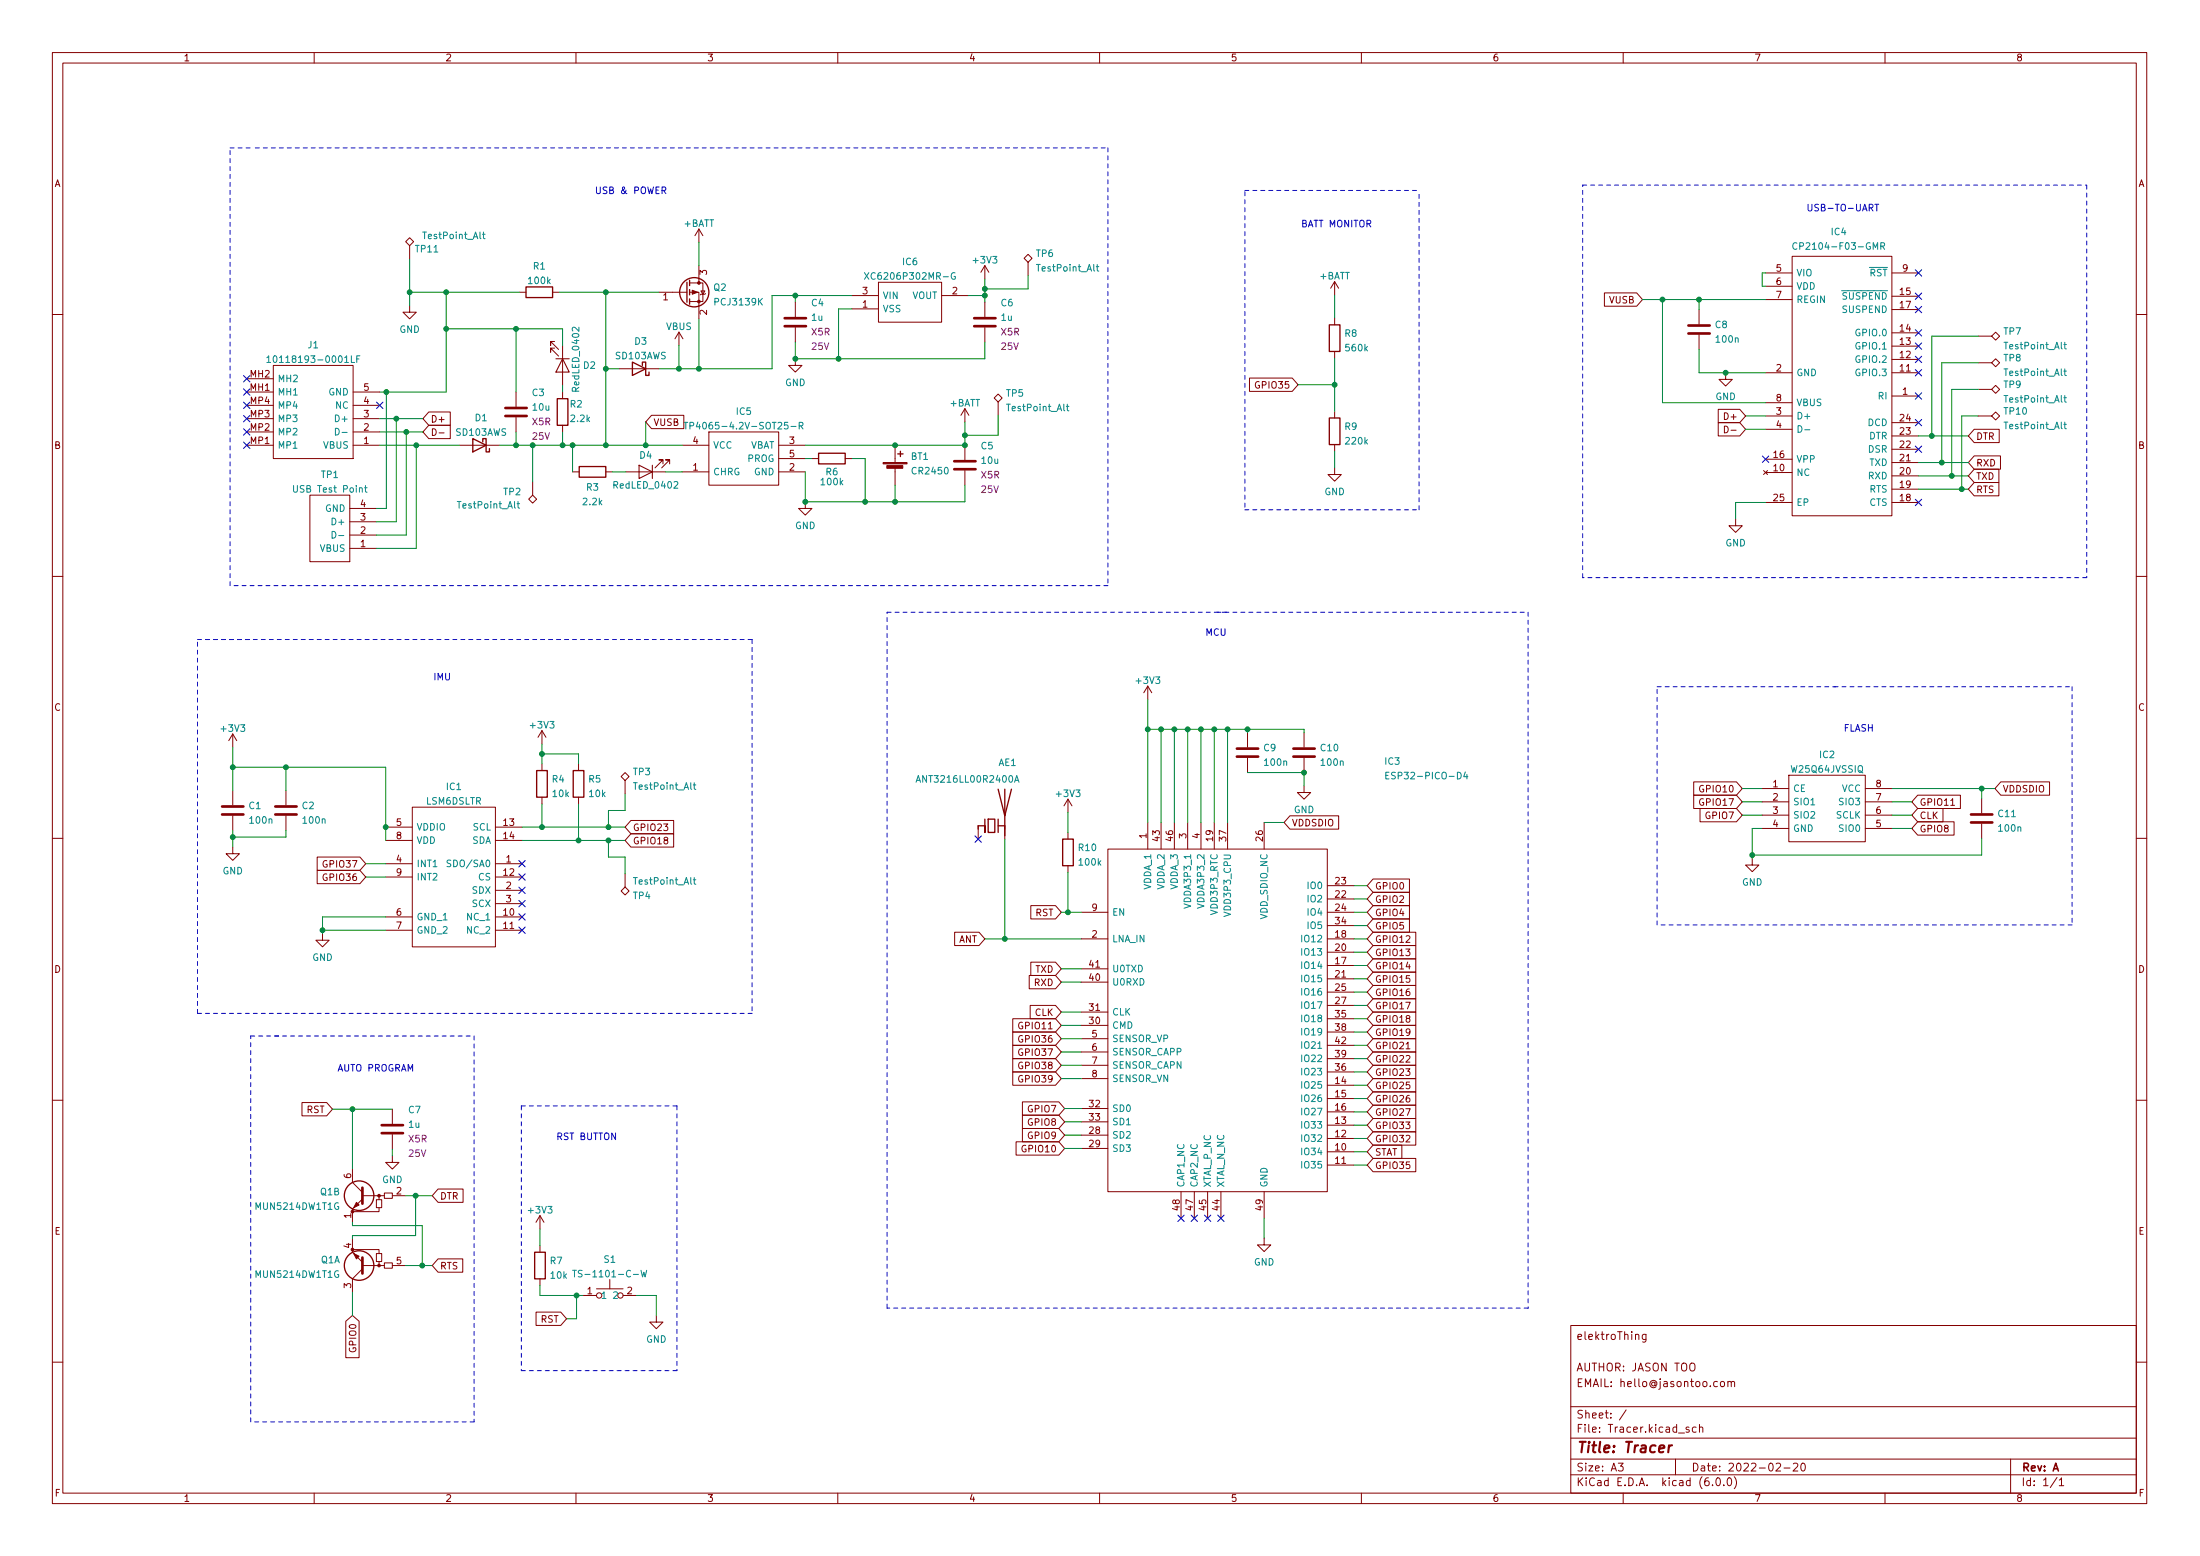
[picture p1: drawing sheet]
<svg xmlns="http://www.w3.org/2000/svg" width="420mm" height="297mm" viewBox="0 0 420 297" stroke-linecap="round" stroke-linejoin="round" font-family="sans-serif">
<g fill="none" stroke="#840000" stroke-width=".19">
<path d="M10 10h400v277h-400zM12 12h396v273h-396zM60 10v2M110 10v2M160 10v2M210 10v2M260 10v2M310 10v2M360 10v2M77.5 46.1l.7-.7 .8 .7-.8 .8zM78.2 58.3v1.3h1.3l-1.3 1.3-1.2-1.3h1.2M78.2 46.9v2.5"/>
<path d="M99.2 55.8h1.3M105.5 55.8h1.3M125.9 55.8h5.3M131.7 55.8h1.8v5.1M131.7 54h2.5v3.6h-2.5M133.5 43.7l-.8 1.3M133.5 43.7v2.6M133.5 50.7v3.3M133.5 43.7l.7 1.3M133.9 55.5h.7l-.4 .7zM134.7 56l-1 .3M151.9 57.7v2.8"/>
<path d="M162.7 59h5.1M162.7 56.4h5.1M167.8 53.9h12v7.6h-12zM179.8 56.4h5.1M188.1 50.7v2.5M188.1 57.7v2.8M188.1 50.7l-.8 1.3M188.1 50.7l.7 1.3M195.6 49.3l.7-.7 .8 .7-.8 .8zM196.3 50.1v2.5M254.9 53.8l-.8 1.2M254.9 53.8v2.5"/>
<path d="M254.9 53.8l.8 1.2M306.4 55.9h6.2l1.1 1.3-1.1 1.3h-6.2zM324.5 59.1v2.8M337.2 52.1h5.1M337.2 54.6h5.1M337.2 57.2h5.1M342.3 48.9h19v49.6h-19zM361.3 56.6h5.1M361.3 59.1h5.1M361.3 52.1h5.1M10 60h2M47.1 79.9h5.1"/>
<path d="M47.1 77.4h5.1M47.1 74.8h5.1M47.1 72.3h5.1M52.2 69.8h15.2v17.7h-15.2zM67.4 79.9h5.1M67.4 77.4h5.1M67.4 74.8h5.1M81.9 78.6h4.1v2.6h-4.1l-1.1-1.3zM98.6 74.8v2.8M98.6 79.7v2.8M105.9 65.2h-.7v.7v-.7l1.5 1.5M105.9 66.5h-.7v.7v-.7l1.5 1.5"/>
<path d="M107.4 65.9v7.7M107.4 74.8v1.3M118.2 70.4h7.7M124.4 79.3h6.2v2.5h-6.2l-1.1-1.2zM129.7 63.4l-.8 1.3M129.7 63.4v2.5M129.7 63.4l.7 1.3M151.9 68.5v1.3h1.3l-1.3 1.2-1.3-1.2h1.3M151.9 62.5v2.8M184.3 78v2.6M184.3 78l-.8 1.3M184.3 78l.7 1.3"/>
<path d="M188.1 62.5v2.8M190.6 75.2l.8 .8-.8 .7-.7-.7zM190.6 76.7v2.6M238.6 72.2h8.2l1.1 1.2-1.1 1.3h-8.2zM254.9 60.7v1.3M254.9 67.1v1.3M254.9 78.5v1.3M324.5 63.9v2.8M328.2 78.1h4.1l1.1 1.3-1.1 1.3h-4.1zM329.6 71.2v1.2h1.2l-1.2 1.3-1.3-1.3h1.3M337.2 71.2h5.1M337.2 79.4h5.1"/>
<path d="M337.2 76.9h5.1M361.3 75.6h5.1M361.3 71.2h5.1M361.3 68.6h5.1M361.3 66.1h5.1M361.3 63.5h5.1M377.8 79.4h2.6M377.8 69.3h2.6M377.8 64.2h2.6M377.8 74.3h2.6M381.1 68.5l.8 .8-.8 .7-.7-.7zM381.1 78.6l.8 .8-.8 .8-.7-.8z"/>
<path d="M381.1 63.4l.8 .8-.8 .7-.7-.7zM381.1 73.6l.8 .7-.8 .8-.7-.8zM408 60h2M47.1 85h5.1M47.1 82.5h5.1M59.2 94.5h7.6v12.7h-7.6zM66.8 99.6h5.1M66.8 97.1h5.1M67.4 85h5.1M67.4 82.5h5.1M81.9 81.2h4.1v2.5h-4.1l-1.1-1.2zM82.6 81.9a.64 .64 0 0 1 .7 .6 .64 .64 0 0 1-.7 .6z"/>
<path d="M83.8 82.6h1M87.8 85h7.6M101.7 94.5l.8 .8-.8 .7-.7-.7zM101.7 92v2.5M107.4 81.2v1.3M109.3 90.1h1.3M115.7 90.1h1.3M119.5 90.1h7.6M126.6 88.6v-.8h-.7h.7l-1.5 1.5M127.9 88.6v-.8h-.8h.8l-1.5 1.5M130.3 90.1h5.1M130.3 85h5.1"/>
<path d="M135.4 82.5h13.3v10.1h-13.3zM148.7 90.1h5.1M148.7 85h5.1M148.7 87.5h5.1M153.8 95.8v1.3h1.3l-1.3 1.2-1.3-1.2h1.3M155.1 87.5h1.2M161.4 87.5h1.3M170.9 85v3.3M170.9 89.3v3.3M184.3 85v2.8M184.3 89.8v2.8M254.9 89.3v1.3h1.3l-1.3 1.3-1.3-1.3h1.3"/>
<path d="M254.9 84.9v1.2M328.2 80.7h4.1l1.1 1.3-1.1 1.2h-4.1zM329.3 81.3a.64 .64 0 0 1 .8 .7 .64 .64 0 0 1-.8 .6zM330.6 82.1h1M331.5 99.1v1.3h1.2l-1.2 1.2-1.3-1.2h1.3M336.8 89.8l.8 .8M337.2 90.2h5.1M337.2 87.7h5.1M337.2 95.9h5.1M337.2 82h5.1M337.6 89.8l-.8 .8M361.3 95.9h5.1"/>
<path d="M361.3 93.4h5.1M361.3 90.8h5.1M361.3 88.3h5.1M361.3 85.8h5.1M361.3 83.2h5.1M361.3 80.7h5.1M377 92.1h4.7v2.6h-4.7l-1.1-1.3zM377 87h5.1v2.6h-5.1l-1.1-1.3zM377 89.6h4.7v2.5h-4.7l-1.1-1.3zM377 82h4.8v2.5h-4.8l-1.1-1.3zM10 110h2M66.8 104.7h5.1"/>
<path d="M66.8 102.1h5.1M408 110h2M103.5 139.5v2.5M103.5 139.5l-.8 1.3M103.5 139.5l.8 1.3M219.2 131l-.8 1.2M219.2 131v2.5M219.2 131l.8 1.2M238.3 139.9v2.8M249 139.9v2.8M44.4 140.1v2.6M44.4 150.9v2.8"/>
<path d="M44.4 155.7v2.8M44.4 140.1l-.7 1.3M44.4 140.1l.8 1.3M54.6 150.9v2.8M54.6 155.7v2.8M73.7 157.9h5M78.7 154.1h15.9v26.7h-15.9zM94.6 157.9h5.1M103.5 145.8v1.3M103.5 152.2v1.3M110.5 145.8v1.3M110.5 152.2v1.3"/>
<path d="M118.6 148.2l.8-.7 .7 .7-.7 .8zM119.4 149v2.5M120.5 159.2h8.2v2.5h-8.2l-1.1-1.3zM120.5 156.6h8.2v2.6h-8.2l-1.1-1.3zM186.8 157.6v2.6M191.9 157.6v2.6M204 152.6l-.8 1.2M204 152.6v2.5M204 158.9v1.3M204 152.6l.7 1.2M219.2 157v5.1M221.7 157v5.1"/>
<path d="M224.3 157v5.1M226.8 157v5.1M229.4 157v5.1M231.9 157v5.1M234.4 157v5.1M238.3 144.7v2.8M241.4 157v5.1M246.3 155.7h9.4v2.6h-9.4l-1.1-1.3zM249 150v1.3h1.3l-1.3 1.3-1.2-1.3h1.2M249 144.7v2.8M323.5 151.8h8.1l1.1 1.3-1.1 1.2h-8.1zM323.5 149.3h8.1l1.1 1.2-1.1 1.3h-8.1z"/>
<path d="M324.7 154.3h6.9l1.1 1.3-1.1 1.3h-6.9zM336.5 150.5h5.1M336.5 153.1h5.1M336.5 155.6h5.1M336.5 158.2h5.1M341.6 148h14.6v12.7h-14.6zM356.2 150.5h5.1M356.2 153.1h5.1M356.2 155.6h5.1M356.2 158.2h5.1M366.2 151.8h8.2v2.5h-8.2l-1.1-1.2zM366.2 156.9h7v2.5h-7l-1.1-1.2z"/>
<path d="M366.2 154.3h4.9v2.6h-4.9l-1.1-1.3zM372.6 153.7h.7M378.5 152.4v2.8M378.5 157.3v2.8M382.1 149.3h9.3v2.5h-9.3l-1.1-1.3zM10 160h2M44.4 161.7v1.3h1.3l-1.3 1.2-1.2-1.2h1.2M60.6 166.2h8.1l1.1 1.2-1.1 1.3h-8.1zM60.6 163.6h8.1l1.1 1.3-1.1 1.3h-8.1zM61.6 178.2v1.3h1.3l-1.3 1.3-1.3-1.3h1.3M73.7 164.9h5M73.7 175h5"/>
<path d="M73.7 177.6h5M73.7 167.4h5M73.7 160.4h5M94.6 164.9h5.1M94.6 175h5.1M94.6 177.6h5.1M94.6 167.4h5.1M94.6 160.4h5.1M94.6 170h5.1M94.6 172.5h5.1M118.6 170.1l.8-.8 .7 .8-.7 .8zM119.4 166.8v2.5"/>
<path d="M182.3 178h4.7l1.1 1.2-1.1 1.3h-4.7zM196.9 172.9h4.7l1.1 1.3-1.1 1.2h-4.7zM204 165.3v1.2M206.5 179.2h5.1M206.5 174.2h5.1M211.6 162.1h41.9v65.4h-41.9zM253.5 179.2h5.1M253.5 171.6h5.1M253.5 169.1h5.1M253.5 174.2h5.1M253.5 176.7h5.1M262.2 172.9h7v2.5h-7l-1.1-1.2z"/>
<path d="M262.2 178h8.2v2.5h-8.2l-1.1-1.3zM262.2 170.3h7v2.6h-7l-1.1-1.3zM262.2 175.4h7v2.6h-7l-1.1-1.3zM262.2 167.8h7v2.5h-7l-1.1-1.2zM334.6 163.9v1.2h1.3l-1.3 1.3-1.2-1.3h1.2M408 160h2M193.4 199.6h8.2l1.1 1.2-1.1 1.3h-8.2zM193.4 197h8.2l1.1 1.3-1.1 1.3h-8.2zM193.4 194.5h8.2l1.1 1.2-1.1 1.3h-8.2zM196.6 186.2h5l1.1 1.3-1.1 1.3h-5zM196.7 191.9h4.9l1.1 1.3-1.1 1.3h-4.9zM196.9 183.7h4.7l1.1 1.2-1.1 1.3h-4.7z"/>
<path d="M206.5 195.7h5.1M206.5 193.2h5.1M206.5 187.5h5.1M206.5 184.9h5.1M206.5 198.3h5.1M253.5 184.3h5.1M253.5 181.8h5.1M253.5 186.9h5.1M253.5 189.4h5.1M253.5 191.9h5.1M253.5 194.5h5.1M253.5 197h5.1"/>
<path d="M253.5 199.6h5.1M262.2 195.7h8.2v2.6h-8.2l-1.1-1.3zM262.2 198.3h8.2v2.5h-8.2l-1.1-1.2zM262.2 185.6h8.2v2.5h-8.2l-1.1-1.2zM262.2 183h8.2v2.6h-8.2l-1.1-1.3zM262.2 188.1h8.2v2.6h-8.2l-1.1-1.3zM262.2 180.5h8.2v2.5h-8.2l-1.1-1.2zM262.2 193.2h8.2v2.5h-8.2l-1.1-1.2zM262.2 190.7h8.2v2.5h-8.2l-1.1-1.3zM10 210h2M57.7 210.5h4.7l1.1 1.2-1.1 1.3h-4.7zM74.9 211.7v2.8"/>
<path d="M74.9 216.6v2.8M193.4 204.6h8.2l1.1 1.3-1.1 1.3h-8.2zM193.4 202.1h8.2l1.1 1.3-1.1 1.2h-8.2zM194.1 218h8.1l1.1 1.2-1.1 1.3h-8.1zM195.3 210.3h6.9l1.1 1.3-1.1 1.3h-6.9zM195.3 215.4h6.9l1.1 1.3-1.1 1.3h-6.9zM195.3 212.9h6.9l1.1 1.3-1.1 1.2h-6.9zM206.5 216.7h5.1M206.5 219.2h5.1M206.5 211.6h5.1M206.5 214.2h5.1M206.5 200.8h5.1"/>
<path d="M206.5 203.4h5.1M206.5 205.9h5.1M253.5 219.9h5.1M253.5 217.3h5.1M253.5 214.8h5.1M253.5 207.2h5.1M253.5 209.7h5.1M253.5 212.3h5.1M253.5 204.6h5.1M253.5 202.1h5.1M262.2 211h8.2v2.5h-8.2l-1.1-1.2zM262.2 208.4h8.2v2.6h-8.2l-1.1-1.3z"/>
<path d="M262.2 216.1h8.2v2.5h-8.2l-1.1-1.3zM262.2 205.9h8.2v2.5h-8.2l-1.1-1.2zM262.2 218.6h5.5v2.5h-5.5l-1.1-1.2zM262.2 200.8h8.2v2.6h-8.2l-1.1-1.3zM262.2 203.4h8.2v2.5h-8.2l-1.1-1.3zM262.2 213.5h8.2v2.6h-8.2l-1.1-1.3zM268.5 200.2h.8M408 210h2M67.3 238.5h5.1v.8M67.3 236.5v2.6l1.9 1.9M67.3 223.2v2.5l1.9 1.9M69.2 228.9l-1.9 1.9v2.5"/>
<path d="M69.3 228.3h4.1M71.9 239.3h1v1.5h-1zM71.9 229h1v1.5h-1zM72.4 230.5v.8h-5.1M72.4 228.3v.7M73.4 227.7h1.5v1.1h-1.5zM74.9 220.6v1.3h1.3l-1.3 1.3-1.2-1.3h1.2M74.9 228.3h2.6M83.7 227h4.7v2.5h-4.7l-1.2-1.2zM103.1 232.1l-.7 1.2M103.1 232.1v2.5M103.1 237.8v1.3"/>
<path d="M103.1 232.1l.8 1.2M225.6 227.5v5.1M228.1 227.5v5.1M230.6 227.5v5.1M233.2 227.5v5.1M241.4 236.4v1.3h1.3l-1.3 1.2-1.2-1.2h1.2M241.4 227.5v5.1M253.5 222.4h5.1M262.2 221.1h8.2v2.6h-8.2l-1.1-1.3zM66 252.2l1.3-1.1 1.3 1.1v7h-2.6zM69.2 242.2l-1.9 1.9v2.6M69.3 241.6h4.1"/>
<path d="M72.4 240.8v.8M73.4 241.1h1.5v1h-1.5zM74.9 241.6h2.6M83.7 240.3h4.7v2.6h-4.7l-1.2-1.3zM102.4 250.5h4.7l1.1 1.3-1.1 1.2h-4.7zM103.1 244.1v1.3M111.4 247.3h2.5M113.9 246h5.1M116.5 244.3v1.7M119 247.3h2.5M125.3 251.1v1.3h1.3l-1.3 1.3-1.2-1.3h1.2M300 253h108v32h-108z"/>
<path d="M314.4 254.7v1.2l-.3 .3-.4-.1M314.4 254.8l-.5-.1-.3 .3 .2 .6h.6M10 260h2M300 278.5h108M300 274.5h108M300 268.5h108M309.1 279.3h.9l-.5 .6 .4 .1v.7l-.2 .1-.6-.1M310.6 269.1l-1.3 2M320 278.5v3M322.6 272.5l-.4-.1-.2 .2 .1 .2 .5 .2v.3h-.6M322.9 260.3a.5 .5 0 0 1 .5 0 .5 .5 0 0 1 .3 .4v.5a.5 .5 0 0 1-.5 .5 .5 .5 0 0 1-.5-.5v-.5zM323.9 272.5l-.4-.1-.3 .3 .2 .6h.5"/>
<path d="M324.6 272.6l.2-.2 .3 .1 .1 .9M324.6 271.9v1.5M328 263.8l-.4-.1-.3 .3 .1 .6h.6M328.6 263.9l.3-.2 .4 .2 .1 .5-.2 .2-.3 .1-.3-.1zM330 263.9l.2-.2 .4 .1v.9M330 263.7v1M330.6 263.9l.3-.2 .3 .1 .1 .9M339.2 279.5l.6-.2 .2 .2 .1 .2-1 1.1h1M342.5 279.5l.6-.2 .2 .2 .1 .2-1 1.1h1M344.1 279.4l.2-.1a.8 .8 0 0 1 .5 .8 .8 .8 0 0 1-.5 .7 .99 .99 0 0 1-.2-1.4zM384 278.5v6.5M408 260h2"/>
<path d="M60 285v2M110 285v2M160 285v2M210 285v2M260 285v2M300 281.5h108M310 285v2M327.1 283.5v.1M327.9 282.2l.2-.1a.8 .8 0 0 1 .5 .8 .8 .8 0 0 1-.5 .7 1 1 0 0 1-.2-1.4zM329.2 283.5v.1M330.1 282.2l.1-.1a.8 .8 0 0 1 .5 .8 .8 .8 0 0 1-.5 .7 1 1 0 0 1-.1-1.4zM331.2 281.9a1.72 1.72 0 0 1 0 2.3"/>
<path d="M340.7 280.2h1.2M360 285v2M392.9 282l-1.3 2M393.3 282.5l.4-.4v1.5M393.3 283.6h.8"/>
<circle cx="114.4" cy="247.3" r=".51"/>
<circle cx="118.5" cy="247.3" r=".51"/>
</g>
<path d="M318.8 275.9l-.2 1.3M319.3 275.9l-.4 .1-.2 .3" fill="none" stroke="#840000" stroke-width=".4"/>
<g fill="none" stroke="#840000" stroke-width=".51">
<path d="M96.5 79.4h4.1M96.5 77.9h4.1M149.9 62.3h4M149.9 60.7h4M186.1 62.3h4M186.1 60.7h4M322.5 63.7h4M322.5 62.1h4M182.2 89.6h4.1M182.2 88h4.1M42.4 155.5h4.1M42.4 154h4.1"/>
<path d="M52.6 155.5h4M52.6 154h4M236.2 144.4h4.1M236.2 142.9h4.1M247 144.4h4.1M247 142.9h4.1M376.4 157h4.1M376.4 155.5h4.1M72.9 216.3h4.1M72.9 214.8h4.1M69.2 226.7v3.1M69.2 240.1v3"/>
</g>
<g fill="none" stroke="#840000" stroke-width=".25">
<path d="M100.5 54.8h5v2h-5zM131.2 53.9v3.8M131.7 53.5v1M131.7 55.3v1M131.7 57.1v1M106.4 76.1h2.1v5.1h-2.1zM120.8 69.1l2.5 1.3-2.5 1.3zM122.7 69.8v-.7h.6v2.6h.7v-.7M253.9 62h2v5.1h-2zM253.9 79.8h2v5.1h-2zM90.3 83.7l2.5 1.3-2.5 1.3zM92.2 84.4v-.7h.6v2.6h.7v-.7"/>
<path d="M110.6 89.1h5.1v2h-5.1zM156.3 86.5h5.1v2.1h-5.1zM171.4 86.7h1.1M172 86.1v1.1M102.5 147.1h2v5.1h-2zM109.5 147.1h2v5.1h-2zM188.1 156.4v2.5v-1.3h-1.3v.7M188.7 156.4h1.3v2.5h-1.3zM190.6 150.7l1.3 5 1.3-5M190.6 157.6h1.3M190.6 156.4v2.5M191.9 150.7v8.8"/>
<path d="M202.9 160.2h2.1v5.1h-2.1zM102.1 239.1h2v5h-2z"/>
<circle cx="132.6" cy="55.8" r="2.79"/>
<circle cx="68.6" cy="228.3" r="2.82"/>
<circle cx="68.6" cy="241.6" r="2.82"/>
</g>
<g fill="none" stroke="#008484" stroke-width=".19">
<path d="M92.2 44.7h.4M92.3 44.3v1.1l.3 .2M165.1 52l.8 1.3M165.9 52l-.8 1.3M182.4 52.1a.59 .59 0 0 0-.7 .6 .59 .59 0 0 0 .7 .6v-.5h-.2M209.4 50.9h.5M209.6 50.5v1.1l.3 .2M343.2 46.5a.6 .6 0 0 0-.9 .4 .6 .6 0 0 0 .6 .7l.3-.1M359.2 47l.6-.1 .1-.1v-.3l-.7-.2v1.3M359.5 47l.4 .6M51 68.3l.3-.4v1.3M51 69.2h.7"/>
<path d="M67.1 67.9v1.3h.6M68.1 68.5h.5M68.7 67.9h-.6v1.3M203.7 77.6h.4M203.8 77.2v1l.3 .2M394.2 70.8h.4M394.2 65.8h.4M394.2 75.9h.4M394.3 70.4v1.1l.3 .2M394.3 65.3v1.1l.3 .2M394.3 75.5v1.1l.3 .2M56.1 92.7v1l.2 .3h.3l.2-.3v-1"/>
<path d="M64.1 81.8a.64 .64 0 0 1 .7 .6 .64 .64 0 0 1-.7 .6zM65.3 82.6h1M69.6 93.1h.5M69.8 92.7v1.1l.3 .2M98.8 96.2h.4M98.9 95.7v1.1l.3 .2M130.6 80.6h.7M131 80.6v1.3M131.8 81.3l.6-.1 .1-.2-.1-.3-.6-.1v1.3M151.1 81.4h.9M152.6 81.3l.6-.1 .2-.2-.1-.3-.7-.1v1.3M152.9 81.3l.5 .6"/>
<path d="M343.4 81.3a.64 .64 0 0 1 .7 .6 .64 .64 0 0 1-.7 .6zM344.7 82h.9M394.2 81h.4M394.3 80.6v1.1l.3 .2M63.4 101.4a.64 .64 0 0 1 .8 .7 .64 .64 0 0 1-.8 .6zM64.7 102.2h1M132.4 149.8h.5M132.6 149.4v1.1l.3 .2M175 149.3l.4-1.2 .4 1.2M175.1 149h.6M193.8 149.3l.4-1.2 .4 1.2M193.9 149h.6"/>
<path d="M264.7 148h.4M265.3 147.4h-.6v1.3h.6M279.8 147.4l-.3 .9h.8M280.2 147.8v.9M86.1 164.2h-.5l-.2 .1v.4l.6 .2 .1 .3-.2 .3-.5-.1M132.4 168h.5M132.6 167.5v1.1l.3 .2M109.4 242.5h.7M109.7 242.5v1.3M122.4 242.5l.3 1.3 .3-.9 .2 .9 .3-1.3"/>
</g>
<g fill="#840000" stroke="#840000" stroke-width=".19">
<path d="M67.6 239.3l1 .5-.5 .5z"/>
<path d="M68.1 229.5l.5 .5-1 .5z"/>
<path d="M132.2 55.4l1 .4-1 .4z"/>
<path d="M168.7 88.3h4.5v.3h-4.5z"/>
<path d="M169.4 88.9h3v.5h-3z"/>
<circle cx="72.4" cy="241.6" r=".25"/>
<circle cx="72.4" cy="228.3" r=".25"/>
<circle cx="67.3" cy="231.3" r=".25"/>
<circle cx="133.5" cy="57.6" r=".25"/>
<circle cx="133.5" cy="54" r=".25"/>
</g>
<path d="M106.2 68.5h2.5M107.4 68.5l1.3 2.5h-2.5zM122 88.8l2.6 1.3-2.6 1.2zM124.6 88.8v2.5" fill="none" stroke="#840000" stroke-width=".2"/>
<path d="M126.4 36.4l.6-.1 .2-.2-.1-.3-.7-.1v1.3M126.7 36.4l.5 .6M357 39.7l.6-.1 .1-.2-.1-.3-.6-.1v1.3M357.3 39.7l.4 .6M358.1 39h.7M358.4 39v1.3" fill="none" stroke="#0000c2" stroke-width=".19"/>
<g fill="none" stroke="#0000c2" stroke-width=".19" stroke-dasharray=".8 .8">
<path d="M43.9 28.2h4.6M48.8 28.2h162.8M211.6 28.2v83.6M237.7 36.6v60.7M237.7 36.4h33.3M302.3 35.3h96.2M398.5 35.3v75M237.7 97.3h33.3M271 97.3v-60.9M43.9 111.8v-83.6M169.4 116.9h64.8M211.6 111.8h-167.7"/>
<path d="M232.4 116.9h59.4M291.8 116.9v132.8M302.3 110.3v-75M398.5 110.3h-96.2M37.7 122.1h9.9M39.2 122.1h104.4M143.6 122.1v71.4M316.5 131.1h34M350.3 131.1h45.4M395.7 131.1v45.5M316.5 176.6v-45.5M395.7 176.6h-79.2"/>
<path d="M37.7 193.5v-71.4M47.9 197.8h5.3M52.5 197.8h38.1M90.6 197.8v73.6M143.6 193.5h-105.9M99.6 211.1h29.7M99.6 211.1v50.6M129.3 211.1v50.6M169.4 249.7v-132.8M291.8 249.7h-122.4M47.9 271.4v-73.6M90.6 271.4h-42.7"/>
<path d="M129.3 261.7h-29.7"/>
</g>
<g fill="none" stroke="#008400" stroke-width=".19">
<path d="M78.2 55.8h21M78.2 49.4v8.9M85.2 55.8v19h-12.7M106.8 55.8h19.1M115.7 55.8v29.2M133.5 46.3v4.4M151.9 56.4v1.3M162.7 56.4h-15.3v14h-21.5M162.7 59h-2.6v9.5M184.9 56.4h3.2M188.1 53.2v4.5M196.3 52.6v2.6h-8.2"/>
<path d="M254.9 56.3v4.4M313.7 57.2h23.5M317.5 57.2v19.7h19.7M324.5 57.2v1.9M337.2 52.1h-.7v2.5h.7M72.5 79.9h8.3M73.8 74.8v22.3h-1.9M75.7 79.9v19.7h-3.8M85.2 62.8h22.2v3.1M98.6 62.8v12M107.4 73.6v1.2M115.7 70.4h2.5"/>
<path d="M129.7 65.9v4.5M133.5 60.9v9.5M151.9 65.3v3.2h36.2v-3.2M190.6 79.3v3.8h-6.3M247.9 73.4h7M254.9 68.4v10.1M324.5 66.7v4.5h12.7M333.4 79.4h3.8M377.8 74.3h-5.1v16.5M377.8 69.3h-7v19M377.8 79.4h-3.2v14M377.8 64.2h-8.9v19"/>
<path d="M72.5 85h15.3M72.5 82.5h8.3M77.6 82.5v19.6h-5.7M79.5 85v19.7h-7.6M95.4 85h34.9M98.6 82.5v2.5M101.7 85v7M107.4 82.5v2.5M109.3 85v5.1M117 90.1h2.5M123.3 80.6v4.4M127.1 90.1h3.2"/>
<path d="M153.8 87.5h1.3M153.8 90.1v5.7h30.5v-3.2M162.7 87.5h2.5v8.3M170.9 92.6v3.2M184.3 80.6v4.4h-30.5M254.9 86.1v3.2M333.4 82h3.8M337.2 95.9h-5.7v3.2M366.4 83.2h9.5M366.4 93.4h9.5M366.4 90.8h9.5M366.4 88.3h9.5"/>
<path d="M219.2 139.2h29.8v.7M219.2 133.5v23.5M221.7 139.2v17.8M224.3 139.2v17.8M226.8 139.2v17.8M229.4 139.2v17.8M231.9 139.2v17.8M234.4 139.2v17.8M238.3 139.2v.7M44.4 146.5h29.3v13.9M44.4 142.7v8.2M44.4 158.5v3.2"/>
<path d="M54.6 158.5v1.3h-10.2M54.6 146.5v4.4M99.7 157.9h19.7M103.5 143.9h7v1.9M103.5 142v3.8M103.5 153.5v4.4M110.5 153.5v6.9M119.4 151.5v3.2h-3.2v3.2M204 155.1v3.8M238.3 147.5h10.7v2.5M241.4 157h3.8M332.7 150.5h3.8"/>
<path d="M332.7 155.6h3.8M332.7 153.1h3.8M336.5 158.2h-1.9v5.7M361.3 150.5h19.7M361.3 158.2h3.8M361.3 155.6h3.8M361.3 153.1h3.8M378.5 150.5v1.9M61.6 177.6h12.1M69.8 164.9h3.9M69.8 167.4h3.9M73.7 175h-12.1v3.2"/>
<path d="M99.7 160.4h19.7M116.2 160.4v3.2h3.2v3.2M188.1 179.2h18.4M191.9 160.2v19M202.7 174.2h3.8M204 166.5v7.7M258.6 179.2h2.5M258.6 174.2h2.5M258.6 176.7h2.5M258.6 169.1h2.5M258.6 171.6h2.5M378.5 160.1v3.1h-43.9"/>
<path d="M202.7 195.7h3.8M202.7 187.5h3.8M202.7 193.2h3.8M202.7 184.9h3.8M202.7 198.3h3.8M258.6 197h2.5M258.6 184.3h2.5M258.6 189.4h2.5M258.6 186.9h2.5M258.6 181.8h2.5M258.6 199.6h2.5M258.6 194.5h2.5"/>
<path d="M258.6 191.9h2.5M63.5 211.7h11.4M67.3 211.7v11.5M74.9 219.4v1.2M202.7 200.8h3.8M202.7 203.4h3.8M202.7 205.9h3.8M203.3 219.2h3.2M203.3 216.7h3.2M203.3 214.2h3.2M203.3 211.6h3.2M258.6 219.9h2.5"/>
<path d="M258.6 207.2h2.5M258.6 202.1h2.5M258.6 217.3h2.5M258.6 204.6h2.5M258.6 212.3h2.5M258.6 209.7h2.5M258.6 214.8h2.5M67.3 233.3v.7h13.3v7.6M77.5 228.3h5M79.4 228.3v7.6h-12.1v.6M103.1 234.6v3.2M241.4 232.6v3.8"/>
<path d="M258.6 222.4h2.5M67.3 246.7v4.4M77.5 241.6h5M103.1 245.4v1.9h8.3M110.1 247.3v4.5h-1.9M121.5 247.3h3.8v3.8"/>
</g>
<g fill="none" stroke="#000084" stroke-width=".19">
<path d="M365.8 51.5l1.2 1.2M365.8 55.9l1.2 1.3M365.8 58.5l1.2 1.2M367 51.5l-1.2 1.2M367 55.9l-1.2 1.3M367 58.5l-1.2 1.2M46.5 74.2l1.2 1.2M46.5 71.7l1.2 1.2M46.5 76.8l1.2 1.2M46.5 79.3l1.2 1.2M47.7 74.2l-1.2 1.2M47.7 71.7l-1.2 1.2"/>
<path d="M47.7 76.8l-1.2 1.2M47.7 79.3l-1.2 1.2M71.9 76.8l1.2 1.2M73.1 76.8l-1.2 1.2M365.8 75l1.2 1.2M365.8 70.5l1.2 1.3M365.8 62.9l1.2 1.2M365.8 68l1.2 1.2M365.8 65.5l1.2 1.2M367 75l-1.2 1.2M367 70.5l-1.2 1.3M367 62.9l-1.2 1.2"/>
<path d="M367 68l-1.2 1.2M367 65.5l-1.2 1.2M46.5 84.4l1.2 1.2M46.5 81.9l1.2 1.2M47.7 84.4l-1.2 1.2M47.7 81.9l-1.2 1.2M336.6 87.1l1.2 1.2M337.8 87.1l-1.2 1.2M365.8 95.3l1.2 1.2M365.8 80.1l1.2 1.2M365.8 85.2l1.2 1.2M367 95.3l-1.2 1.2"/>
<path d="M367 80.1l-1.2 1.2M367 85.2l-1.2 1.2M186.2 159.6l1.2 1.2M187.4 159.6l-1.2 1.2M99.1 174.4l1.2 1.3M99.1 164.3l1.2 1.2M99.1 166.8l1.2 1.2M99.1 169.4l1.2 1.2M99.1 177l1.2 1.2M99.1 171.9l1.2 1.2M100.3 174.4l-1.2 1.3M100.3 164.3l-1.2 1.2"/>
<path d="M100.3 166.8l-1.2 1.2M100.3 169.4l-1.2 1.2M100.3 177l-1.2 1.2M100.3 171.9l-1.2 1.2M224.9 232l1.3 1.2M226.2 232l-1.3 1.2M227.5 232l1.2 1.2M228.7 232l-1.2 1.2M230 232l1.2 1.2M231.2 232l-1.2 1.2M232.6 232l1.2 1.2M233.8 232l-1.2 1.2"/>
</g>
<g fill="#008400" stroke="#008400" stroke-width=".19">
<circle cx="221.7" cy="139.2" r=".46"/>
<circle cx="224.3" cy="139.2" r=".46"/>
<circle cx="219.2" cy="139.2" r=".46"/>
<circle cx="204" cy="174.2" r=".46"/>
<circle cx="374.6" cy="93.4" r=".46"/>
<circle cx="372.7" cy="90.8" r=".46"/>
<circle cx="368.9" cy="83.2" r=".46"/>
<circle cx="370.8" cy="88.3" r=".46"/>
<circle cx="378.5" cy="150.5" r=".46"/>
<circle cx="234.4" cy="139.2" r=".46"/>
<circle cx="238.3" cy="139.2" r=".46"/>
<circle cx="334.6" cy="163.2" r=".46"/>
<circle cx="249" cy="147.5" r=".46"/>
<circle cx="231.9" cy="139.2" r=".46"/>
<circle cx="229.4" cy="139.2" r=".46"/>
<circle cx="226.8" cy="139.2" r=".46"/>
<circle cx="254.9" cy="73.4" r=".46"/>
<circle cx="324.5" cy="57.2" r=".46"/>
<circle cx="317.5" cy="57.2" r=".46"/>
<circle cx="329.6" cy="71.2" r=".46"/>
<circle cx="191.9" cy="179.2" r=".46"/>
<circle cx="79.5" cy="85" r=".46"/>
<circle cx="85.2" cy="62.8" r=".46"/>
<circle cx="73.8" cy="74.8" r=".46"/>
<circle cx="77.6" cy="82.5" r=".46"/>
<circle cx="75.7" cy="79.9" r=".46"/>
<circle cx="165.2" cy="95.8" r=".46"/>
<circle cx="170.9" cy="95.8" r=".46"/>
<circle cx="151.9" cy="56.4" r=".46"/>
<circle cx="170.9" cy="85" r=".46"/>
<circle cx="153.8" cy="95.8" r=".46"/>
<circle cx="151.9" cy="68.5" r=".46"/>
<circle cx="160.1" cy="68.5" r=".46"/>
<circle cx="188.1" cy="56.4" r=".46"/>
<circle cx="188.1" cy="55.2" r=".46"/>
<circle cx="184.3" cy="83.1" r=".46"/>
<circle cx="184.3" cy="85" r=".46"/>
<circle cx="115.7" cy="55.8" r=".46"/>
<circle cx="115.7" cy="70.4" r=".46"/>
<circle cx="98.6" cy="62.8" r=".46"/>
<circle cx="78.2" cy="55.8" r=".46"/>
<circle cx="85.2" cy="55.8" r=".46"/>
<circle cx="98.6" cy="85" r=".46"/>
<circle cx="109.3" cy="85" r=".46"/>
<circle cx="101.7" cy="85" r=".46"/>
<circle cx="107.4" cy="85" r=".46"/>
<circle cx="115.7" cy="85" r=".46"/>
<circle cx="123.3" cy="85" r=".46"/>
<circle cx="133.5" cy="70.4" r=".46"/>
<circle cx="129.7" cy="70.4" r=".46"/>
<circle cx="103.5" cy="143.9" r=".46"/>
<circle cx="54.6" cy="146.5" r=".46"/>
<circle cx="103.5" cy="157.9" r=".46"/>
<circle cx="116.2" cy="160.4" r=".46"/>
<circle cx="110.5" cy="160.4" r=".46"/>
<circle cx="116.2" cy="157.9" r=".46"/>
<circle cx="44.4" cy="146.5" r=".46"/>
<circle cx="44.4" cy="159.8" r=".46"/>
<circle cx="73.7" cy="157.9" r=".46"/>
<circle cx="61.6" cy="177.6" r=".46"/>
<circle cx="67.3" cy="211.7" r=".46"/>
<circle cx="79.4" cy="228.3" r=".46"/>
<circle cx="110.1" cy="247.3" r=".46"/>
<circle cx="80.6" cy="241.6" r=".46"/>
</g>
<text font-size="2.8" fill="#840000" x="301" y="277.3">Title: Tracer</text>
<g font-size="2.1" fill="#840000">
<text x="301" y="255.8">elektroThing</text>
<text x="301" y="261.8">AUTHOR: JASON TOO</text>
<text x="301" y="264.8">EMAIL: hello@jasontoo.com</text>
<text x="301" y="273.5">File: Tracer.kicad_sch</text>
<text x="301" y="270.8">Sheet: /</text>
<text x="301" y="280.9">Size: A3</text>
<text x="323" y="280.9">Date: 2022-02-20</text>
<text x="386" y="280.9">Rev: A</text>
<text x="301" y="283.7">KiCad E.D.A. kicad (6.0.0)</text>
<text x="386" y="283.7">Id: 1/1</text>
</g>
<g font-size="1.8" fill="#840000">
<text x="35" y="11.7">1</text>
<text x="85" y="11.7">2</text>
<text x="135" y="11.7">3</text>
<text x="185" y="11.7">4</text>
<text x="235" y="11.7">5</text>
<text x="285" y="11.7">6</text>
<text x="335" y="11.7">7</text>
<text x="385" y="11.7">8</text>
<text x="10.3" y="35.7">A</text>
<text x="408.3" y="35.7">A</text>
<text x="135" y="52.5" transform="rotate(-90 135 52.5)">3</text>
<text x="339.2" y="51.9">5</text>
<text x="363.4" y="51.9">9</text>
<text x="126.6" y="57.3">1</text>
<text x="164.7" y="58.7">1</text>
<text x="164.7" y="56.2">3</text>
<text x="181.9" y="56.2">2</text>
<text x="307.3" y="57.9">VUSB</text>
<text x="339.2" y="54.4">6</text>
<text x="339.2" y="56.9">7</text>
<text x="362.9" y="56.3">15</text>
<text x="362.9" y="58.8">17</text>
<text x="135" y="60.1" transform="rotate(-90 135 60.1)">2</text>
<text x="362.9" y="65.8">13</text>
<text x="362.9" y="63.3">14</text>
<text x="339.2" y="70.9">2</text>
<text x="362.9" y="70.9">11</text>
<text x="362.9" y="68.4">12</text>
<text x="47.8" y="74.6">MH1</text>
<text x="47.8" y="72">MH2</text>
<text x="47.8" y="77.1">MP4</text>
<text x="69.5" y="77.1">4</text>
<text x="69.5" y="74.6">5</text>
<text x="240.1" y="74.2">GPIO35</text>
<text x="339.2" y="76.6">8</text>
<text x="363.4" y="75.3">1</text>
<text x="47.8" y="82.2">MP2</text>
<text x="47.8" y="79.7">MP3</text>
<text x="69.5" y="82.2">2</text>
<text x="69.5" y="79.7">3</text>
<text x="82.2" y="80.6">D+</text>
<text x="124.7" y="81.3">VUSB</text>
<text x="329.6" y="80.1">D+</text>
<text x="339.2" y="79.2">3</text>
<text x="339.2" y="81.7">4</text>
<text x="362.9" y="83">23</text>
<text x="362.9" y="80.4">24</text>
<text x="377.4" y="83.9">DTR</text>
<text x="10.3" y="85.7">B</text>
<text x="47.8" y="84.7">MP1</text>
<text x="69.5" y="84.7">1</text>
<text x="132.4" y="89.8">1</text>
<text x="132.4" y="84.7">4</text>
<text x="150.8" y="89.8">2</text>
<text x="150.8" y="84.7">3</text>
<text x="150.8" y="87.3">5</text>
<text x="338.7" y="90">10</text>
<text x="338.7" y="87.4">16</text>
<text x="362.9" y="88">21</text>
<text x="362.9" y="85.5">22</text>
<text x="377.4" y="89">RXD</text>
<text x="408.3" y="85.7">B</text>
<text x="338.7" y="95.7">25</text>
<text x="362.9" y="95.7">18</text>
<text x="362.9" y="93.1">19</text>
<text x="362.9" y="90.6">20</text>
<text x="377.4" y="94.1">RTS</text>
<text x="377.4" y="91.6">TXD</text>
<text x="68.9" y="101.9">2</text>
<text x="68.9" y="99.4">3</text>
<text x="68.9" y="96.8">4</text>
<text x="68.9" y="104.4">1</text>
<text x="10.3" y="135.7">C</text>
<text x="408.3" y="135.7">C</text>
<text x="324.9" y="153.8">GPIO17</text>
<text x="324.9" y="151.3">GPIO10</text>
<text x="338.6" y="150.3">1</text>
<text x="338.6" y="152.8">2</text>
<text x="338.6" y="155.4">3</text>
<text x="358.3" y="155.4">6</text>
<text x="358.3" y="152.8">7</text>
<text x="358.3" y="150.3">8</text>
<text x="366.6" y="153.8">GPIO11</text>
<text x="382.4" y="151.3">VDDSDIO</text>
<text x="75.7" y="157.6">5</text>
<text x="75.7" y="160.2">8</text>
<text x="96.2" y="157.6">13</text>
<text x="96.2" y="160.2">14</text>
<text x="120.8" y="161.2">GPIO18</text>
<text x="120.8" y="158.6">GPIO23</text>
<text x="218.9" y="160" transform="rotate(-90 218.9 160)">1</text>
<text x="221.5" y="160.5" transform="rotate(-90 221.5 160.5)">43</text>
<text x="224" y="160.5" transform="rotate(-90 224 160.5)">46</text>
<text x="226.6" y="160" transform="rotate(-90 226.6 160)">3</text>
<text x="229.1" y="160" transform="rotate(-90 229.1 160)">4</text>
<text x="231.6" y="160.5" transform="rotate(-90 231.6 160.5)">19</text>
<text x="234.2" y="160.5" transform="rotate(-90 234.2 160.5)">37</text>
<text x="241.2" y="160.5" transform="rotate(-90 241.2 160.5)">26</text>
<text x="246.7" y="157.7">VDDSDIO</text>
<text x="325.9" y="156.3">GPIO7</text>
<text x="338.6" y="157.9">4</text>
<text x="358.3" y="157.9">5</text>
<text x="366.6" y="158.9">GPIO8</text>
<text x="366.6" y="156.3">CLK</text>
<text x="62" y="165.6">GPIO37</text>
<text x="75.7" y="164.6">4</text>
<text x="75.7" y="167.2">9</text>
<text x="96.2" y="167.2">12</text>
<text x="96.7" y="164.6">1</text>
<text x="62" y="168.1">GPIO36</text>
<text x="96.7" y="169.7">2</text>
<text x="96.7" y="172.2">3</text>
<text x="208.6" y="173.9">9</text>
<text x="255" y="171.4">22</text>
<text x="255" y="168.8">23</text>
<text x="255" y="173.9">24</text>
<text x="262.5" y="172.3">GPIO2</text>
<text x="262.5" y="169.8">GPIO0</text>
<text x="75.7" y="174.8">6</text>
<text x="75.7" y="177.3">7</text>
<text x="96.2" y="174.8">10</text>
<text x="96.2" y="177.3">11</text>
<text x="183" y="180">ANT</text>
<text x="197.7" y="174.9">RST</text>
<text x="208.6" y="179">2</text>
<text x="255" y="179">18</text>
<text x="255" y="176.4">34</text>
<text x="262.5" y="174.9">GPIO4</text>
<text x="262.5" y="180">GPIO12</text>
<text x="262.5" y="177.4">GPIO5</text>
<text x="10.3" y="185.7">D</text>
<text x="197.7" y="185.7">TXD</text>
<text x="208.1" y="184.7">41</text>
<text x="255" y="184.1">17</text>
<text x="255" y="181.5">20</text>
<text x="262.5" y="185">GPIO14</text>
<text x="262.5" y="182.5">GPIO13</text>
<text x="408.3" y="185.7">D</text>
<text x="197.5" y="188.2">RXD</text>
<text x="208.1" y="187.2">40</text>
<text x="255" y="186.6">21</text>
<text x="255" y="189.1">25</text>
<text x="255" y="191.7">27</text>
<text x="262.5" y="187.6">GPIO15</text>
<text x="262.5" y="190.1">GPIO16</text>
<text x="194.9" y="196.5">GPIO11</text>
<text x="197.6" y="193.9">CLK</text>
<text x="208.1" y="195.5">30</text>
<text x="208.1" y="192.9">31</text>
<text x="255" y="194.2">35</text>
<text x="255" y="196.8">38</text>
<text x="262.5" y="197.7">GPIO19</text>
<text x="262.5" y="195.2">GPIO18</text>
<text x="262.5" y="192.7">GPIO17</text>
<text x="194.9" y="201.5">GPIO37</text>
<text x="194.9" y="199">GPIO36</text>
<text x="208.6" y="198">5</text>
<text x="208.6" y="200.6">6</text>
<text x="208.6" y="203.1">7</text>
<text x="255" y="201.8">39</text>
<text x="255" y="199.3">42</text>
<text x="262.5" y="202.8">GPIO22</text>
<text x="262.5" y="200.3">GPIO21</text>
<text x="194.9" y="206.6">GPIO39</text>
<text x="194.9" y="204.1">GPIO38</text>
<text x="208.6" y="205.6">8</text>
<text x="255" y="206.9">14</text>
<text x="255" y="209.5">15</text>
<text x="255" y="204.4">36</text>
<text x="262.5" y="207.9">GPIO25</text>
<text x="262.5" y="205.4">GPIO23</text>
<text x="58.5" y="212.5">RST</text>
<text x="196.5" y="212.3">GPIO7</text>
<text x="196.5" y="214.9">GPIO8</text>
<text x="208.1" y="211.4">32</text>
<text x="208.1" y="213.9">33</text>
<text x="255" y="214.5">13</text>
<text x="255" y="212">16</text>
<text x="262.5" y="213">GPIO27</text>
<text x="262.5" y="210.4">GPIO26</text>
<text x="262.5" y="215.5">GPIO33</text>
<text x="195.5" y="220">GPIO10</text>
<text x="196.5" y="217.4">GPIO9</text>
<text x="208.1" y="216.4">28</text>
<text x="208.1" y="219">29</text>
<text x="255" y="219.6">10</text>
<text x="255" y="217.1">12</text>
<text x="262.5" y="218.1">GPIO32</text>
<text x="262.5" y="220.6">STAT</text>
<text x="67.1" y="224.9" transform="rotate(-90 67.1 224.9)">6</text>
<text x="255" y="222.2">11</text>
<text x="262.5" y="223.1">GPIO35</text>
<text x="67.1" y="232.6" transform="rotate(-90 67.1 232.6)">1</text>
<text x="75.7" y="228">2</text>
<text x="84" y="229">DTR</text>
<text x="225.3" y="231" transform="rotate(-90 225.3 231)">48</text>
<text x="227.8" y="231" transform="rotate(-90 227.8 231)">47</text>
<text x="230.4" y="231" transform="rotate(-90 230.4 231)">45</text>
<text x="232.9" y="231" transform="rotate(-90 232.9 231)">44</text>
<text x="241.2" y="231" transform="rotate(-90 241.2 231)">49</text>
<text x="10.4" y="235.7">E</text>
<text x="67.1" y="238.3" transform="rotate(-90 67.1 238.3)">4</text>
<text x="408.4" y="235.7">E</text>
<text x="67.1" y="245.9" transform="rotate(-90 67.1 245.9)">3</text>
<text x="75.7" y="241.3">5</text>
<text x="84" y="242.3">RTS</text>
<text x="112.2" y="247.1">1</text>
<text x="119.8" y="247.1">2</text>
<text x="68" y="258" transform="rotate(-90 68 258)">GPIO0</text>
<text x="103.2" y="252.5">RST</text>
<text x="10.4" y="285.7">F</text>
<text x="35" y="286.7">1</text>
<text x="85" y="286.7">2</text>
<text x="135" y="286.7">3</text>
<text x="185" y="286.7">4</text>
<text x="235" y="286.7">5</text>
<text x="285" y="286.7">6</text>
<text x="335" y="286.7">7</text>
<text x="385" y="286.7">8</text>
<text x="408.4" y="285.7">F</text>
</g>
<g font-size="1.8" fill="#0000c2">
<text x="113.5" y="37">USB &amp; POWER</text>
<text x="344.9" y="40.3">USB-TO-UART</text>
<text x="248.4" y="43.4">BATT MONITOR</text>
<text x="230.1" y="121.4">MCU</text>
<text x="82.7" y="129.9">IMU</text>
<text x="352" y="139.6">FLASH</text>
<text x="64.4" y="204.5">AUTO PROGRAM</text>
<text x="106.2" y="217.6">RST BUTTON</text>
</g>
<g font-size="1.8" fill="#008484">
<text x="81" y="45.6">TestPoint_Alt</text>
<text x="130.6" y="43.3">+BATT</text>
<text x="343.8" y="47.7">CP2104-F03-GMR</text>
<text x="349.8" y="44.9">IC4</text>
<text x="79.4" y="48.2">TP11</text>
<text x="101.9" y="51.4">R1</text>
<text x="166.2" y="53.4">XC6206P302MR-G</text>
<text x="172.4" y="50.6">IC6</text>
<text x="186" y="50.3">+3V3</text>
<text x="197.9" y="49">TP6</text>
<text x="198.2" y="51.8">TestPoint_Alt</text>
<text x="252" y="53.3">+BATT</text>
<text x="343" y="52.7">VIO</text>
<text x="355.6" y="52.7">~{RST}</text>
<text x="101" y="54.2">100k</text>
<text x="136.3" y="55.5">Q2</text>
<text x="136.7" y="58.3">PCJ3139K</text>
<text x="155" y="58.5">C4</text>
<text x="168.5" y="59.6">VSS</text>
<text x="168.5" y="57.1">VIN</text>
<text x="174.2" y="57.1">VOUT</text>
<text x="191.2" y="58.5">C6</text>
<text x="343" y="55.3">VDD</text>
<text x="343" y="57.8">REGIN</text>
<text x="350.6" y="57.2">~{SUSPEND}</text>
<text x="352" y="59.7">SUSPEND</text>
<text x="76.3" y="63.5">GND</text>
<text x="121.2" y="65.8">D3</text>
<text x="127.2" y="63">VBUS</text>
<text x="155" y="61.2">1u</text>
<text x="191.2" y="61.2">1u</text>
<text x="256.9" y="64.3">R8</text>
<text x="327.6" y="62.6">C8</text>
<text x="327.9" y="65.4">100n</text>
<text x="354.7" y="64.2">GPIO.0</text>
<text x="382.7" y="63.9">TP7</text>
<text x="52.5" y="69.3">10118193-0001LF</text>
<text x="58.8" y="66.5">J1</text>
<text x="111.4" y="70.4">D2</text>
<text x="117.6" y="68.6">SD103AWS</text>
<text x="257.1" y="67.1">560k</text>
<text x="343" y="71.8">GND</text>
<text x="354.7" y="71.8">GPIO.3</text>
<text x="354.7" y="69.3">GPIO.2</text>
<text x="354.7" y="66.7">GPIO.1</text>
<text x="382.7" y="69">TP8</text>
<text x="383" y="71.8">TestPoint_Alt</text>
<text x="383" y="66.7">TestPoint_Alt</text>
<text x="53" y="75.5">MH1</text>
<text x="53" y="72.9">MH2</text>
<text x="62.7" y="75.5">GND</text>
<text x="101.7" y="75.6">C3</text>
<text x="108.9" y="77.8">R2</text>
<text x="110.6" y="74.5" transform="rotate(-90 110.6 74.5)">RedLED_0402</text>
<text x="149.9" y="73.7">GND</text>
<text x="181.4" y="77.6">+BATT</text>
<text x="192.2" y="75.7">TP5</text>
<text x="327.6" y="76.4">GND</text>
<text x="343" y="77.5">VBUS</text>
<text x="358.8" y="76.2">RI</text>
<text x="382.7" y="74.1">TP9</text>
<text x="383" y="76.8">TestPoint_Alt</text>
<text x="53" y="83.1">MP2</text>
<text x="53" y="80.6">MP3</text>
<text x="53" y="78">MP4</text>
<text x="64.1" y="78">NC</text>
<text x="64.4" y="80.6">D+</text>
<text x="87.1" y="83.2">SD103AWS</text>
<text x="90.8" y="80.4">D1</text>
<text x="101.8" y="78.4">10u</text>
<text x="109.1" y="80.6">2.2k</text>
<text x="132.8" y="82">TP4065-4.2V-SOT25-R</text>
<text x="140.7" y="79.2">IC5</text>
<text x="192.5" y="78.5">TestPoint_Alt</text>
<text x="256.9" y="82.1">R9</text>
<text x="343" y="80">D+</text>
<text x="356.7" y="81.3">DCD</text>
<text x="356.9" y="83.9">DTR</text>
<text x="382.8" y="79.1">TP10</text>
<text x="383" y="81.9">TestPoint_Alt</text>
<text x="53" y="85.6">MP1</text>
<text x="61.8" y="85.6">VBUS</text>
<text x="122.2" y="87.5">D4</text>
<text x="136.1" y="85.6">VCC</text>
<text x="142.7" y="88.2">PROG</text>
<text x="143.1" y="85.6">VBAT</text>
<text x="174" y="87.8">BT1</text>
<text x="187.4" y="85.8">C5</text>
<text x="187.5" y="88.5">10u</text>
<text x="257.1" y="84.8">220k</text>
<text x="343" y="88.3">VPP</text>
<text x="356.8" y="86.4">DSR</text>
<text x="357" y="88.9">TXD</text>
<text x="56.6" y="94">USB Test Point</text>
<text x="61.4" y="91.2">TP1</text>
<text x="96.2" y="94.5">TP2</text>
<text x="112" y="93.7">R3</text>
<text x="117.4" y="93.3">RedLED_0402</text>
<text x="136.1" y="90.7">CHRG</text>
<text x="144" y="90.7">GND</text>
<text x="156.9" y="92.6">100k</text>
<text x="157.7" y="90.7">R6</text>
<text x="174.4" y="90.5">CR2450</text>
<text x="252.9" y="94.5">GND</text>
<text x="343" y="90.8">NC</text>
<text x="356.8" y="91.5">RXD</text>
<text x="357" y="94">RTS</text>
<text x="62.1" y="97.7">GND</text>
<text x="63.7" y="100.2">D+</text>
<text x="87.6" y="97.1">TestPoint_Alt</text>
<text x="111.4" y="96.4">2.2k</text>
<text x="151.8" y="101">GND</text>
<text x="343" y="96.6">EP</text>
<text x="357" y="96.6">CTS</text>
<text x="61.1" y="105.3">VBUS</text>
<text x="329.5" y="104.3">GND</text>
<text x="217.1" y="130.5">+3V3</text>
<text x="42.4" y="139.7">+3V3</text>
<text x="101.4" y="139.1">+3V3</text>
<text x="241.4" y="143.4">C9</text>
<text x="252.3" y="143.4">C10</text>
<text x="105.5" y="149.4">R4</text>
<text x="112.5" y="149.4">R5</text>
<text x="121" y="148">TP3</text>
<text x="175.7" y="149.4">ANT3216LL00R2400A</text>
<text x="190.7" y="146.2">AE1</text>
<text x="241.6" y="146.2">100n</text>
<text x="252.4" y="146.2">100n</text>
<text x="264.5" y="146">IC3</text>
<text x="265.8" y="148.8">ESP32-PICO-D4</text>
<text x="342.2" y="147.5">W25Q64JVSSIQ</text>
<text x="347.6" y="144.7">IC2</text>
<text x="47.6" y="154.4">C1</text>
<text x="57.7" y="154.4">C2</text>
<text x="81.4" y="153.6">LSM6DSLTR</text>
<text x="85.3" y="150.8">IC1</text>
<text x="105.6" y="152.1">10k</text>
<text x="112.6" y="152.1">10k</text>
<text x="121.2" y="150.7">TestPoint_Alt</text>
<text x="201.9" y="152.1">+3V3</text>
<text x="247.1" y="155.2">GND</text>
<text x="342.4" y="151.2">CE</text>
<text x="342.4" y="153.7">SIO1</text>
<text x="351.4" y="153.7">SIO3</text>
<text x="351.7" y="151.2">VCC</text>
<text x="381.7" y="156">C11</text>
<text x="47.8" y="157.2">100n</text>
<text x="58" y="157.2">100n</text>
<text x="79.5" y="158.5">VDDIO</text>
<text x="79.5" y="161.1">VDD</text>
<text x="90.1" y="161.1">SDA</text>
<text x="90.3" y="158.5">SCL</text>
<text x="342.4" y="156.2">SIO2</text>
<text x="342.4" y="158.8">GND</text>
<text x="350.7" y="156.2">SCLK</text>
<text x="351.4" y="158.8">SIO0</text>
<text x="381.8" y="158.7">100n</text>
<text x="42.5" y="166.9">GND</text>
<text x="79.5" y="165.5">INT1</text>
<text x="86.1" y="165.5">SDO/SA0</text>
<text x="206" y="162.5">R10</text>
<text x="206.2" y="165.2">100k</text>
<text x="79.5" y="168.1">INT2</text>
<text x="90.2" y="170.6">SDX</text>
<text x="90.2" y="173.1">SCX</text>
<text x="91.4" y="168.1">CS</text>
<text x="121" y="171.6">TP4</text>
<text x="121.2" y="168.9">TestPoint_Alt</text>
<text x="219.8" y="169.8" transform="rotate(-90 219.8 169.8)">VDDA_1</text>
<text x="222.4" y="169.8" transform="rotate(-90 222.4 169.8)">VDDA_2</text>
<text x="224.9" y="169.8" transform="rotate(-90 224.9 169.8)">VDDA_3</text>
<text x="227.5" y="173" transform="rotate(-90 227.5 173)">VDDA3P3_1</text>
<text x="230" y="173" transform="rotate(-90 230 173)">VDDA3P3_2</text>
<text x="249.9" y="172.2">IO2</text>
<text x="249.9" y="169.7">IO0</text>
<text x="332.7" y="169.1">GND</text>
<text x="79.5" y="175.7">GND_1</text>
<text x="79.5" y="178.2">GND_2</text>
<text x="89.3" y="175.7">NC_1</text>
<text x="89.3" y="178.2">NC_2</text>
<text x="212.3" y="179.9">LNA_IN</text>
<text x="212.3" y="174.8">EN</text>
<text x="232.5" y="174.3" transform="rotate(-90 232.5 174.3)">VDD3P3_RTC</text>
<text x="235.1" y="174.4" transform="rotate(-90 235.1 174.4)">VDD3P3_CPU</text>
<text x="242.1" y="175.4" transform="rotate(-90 242.1 175.4)">VDD_SDIO_NC</text>
<text x="248.9" y="179.9">IO12</text>
<text x="249.9" y="174.8">IO4</text>
<text x="249.9" y="177.3">IO5</text>
<text x="59.6" y="183.4">GND</text>
<text x="212.3" y="185.6">U0TXD</text>
<text x="248.9" y="184.9">IO14</text>
<text x="248.9" y="182.4">IO13</text>
<text x="212.3" y="188.1">U0RXD</text>
<text x="248.9" y="187.5">IO15</text>
<text x="248.9" y="190">IO16</text>
<text x="212.3" y="196.4">CMD</text>
<text x="212.3" y="193.8">CLK</text>
<text x="248.9" y="192.6">IO17</text>
<text x="248.9" y="195.1">IO18</text>
<text x="248.9" y="197.6">IO19</text>
<text x="212.3" y="198.9">SENSOR_VP</text>
<text x="212.3" y="201.5">SENSOR_CAPP</text>
<text x="212.3" y="204">SENSOR_CAPN</text>
<text x="248.9" y="202.7">IO22</text>
<text x="248.9" y="200.2">IO21</text>
<text x="212.3" y="206.5">SENSOR_VN</text>
<text x="248.9" y="207.8">IO25</text>
<text x="248.9" y="205.3">IO23</text>
<text x="78" y="212.5">C7</text>
<text x="78.1" y="215.3">1u</text>
<text x="212.3" y="212.3">SD0</text>
<text x="212.3" y="214.8">SD1</text>
<text x="248.9" y="215.4">IO33</text>
<text x="248.9" y="210.3">IO26</text>
<text x="248.9" y="212.9">IO27</text>
<text x="212.3" y="217.3">SD2</text>
<text x="212.3" y="219.9">SD3</text>
<text x="248.9" y="220.5">IO34</text>
<text x="248.9" y="218">IO32</text>
<text x="73" y="225.8">GND</text>
<text x="226.2" y="226.7" transform="rotate(-90 226.2 226.7)">CAP1_NC</text>
<text x="228.7" y="226.7" transform="rotate(-90 228.7 226.7)">CAP2_NC</text>
<text x="231.3" y="226.7" transform="rotate(-90 231.3 226.7)">XTAL_P_NC</text>
<text x="233.8" y="226.7" transform="rotate(-90 233.8 226.7)">XTAL_N_NC</text>
<text x="242.1" y="226.7" transform="rotate(-90 242.1 226.7)">GND</text>
<text x="248.9" y="223">IO35</text>
<text x="49.1" y="230.9">MUN5214DW1T1G</text>
<text x="61.2" y="228.2">Q1B</text>
<text x="101" y="231.6">+3V3</text>
<text x="49.1" y="243.9">MUN5214DW1T1G</text>
<text x="61.3" y="241.1">Q1A</text>
<text x="105.1" y="241.3">R7</text>
<text x="105.2" y="244.1">10k</text>
<text x="111" y="243.8">TS-1101-C-W</text>
<text x="115.4" y="241.1">S1</text>
<text x="239.5" y="241.6">GND</text>
<text x="114.7" y="247.9">1</text>
<text x="117.3" y="247.9">2</text>
<text x="123.4" y="256.3">GND</text>
</g>
<g font-size="1.8" fill="#840084">
<text x="155" y="64">X5R</text>
<text x="191.2" y="64">X5R</text>
<text x="155.1" y="66.8">25V</text>
<text x="191.3" y="66.8">25V</text>
<text x="101.7" y="81.2">X5R</text>
<text x="101.7" y="83.9">25V</text>
<text x="187.4" y="91.3">X5R</text>
<text x="187.5" y="94.1">25V</text>
<text x="78.1" y="218.1">X5R</text>
<text x="78.1" y="220.8">25V</text>
</g>
</svg>
